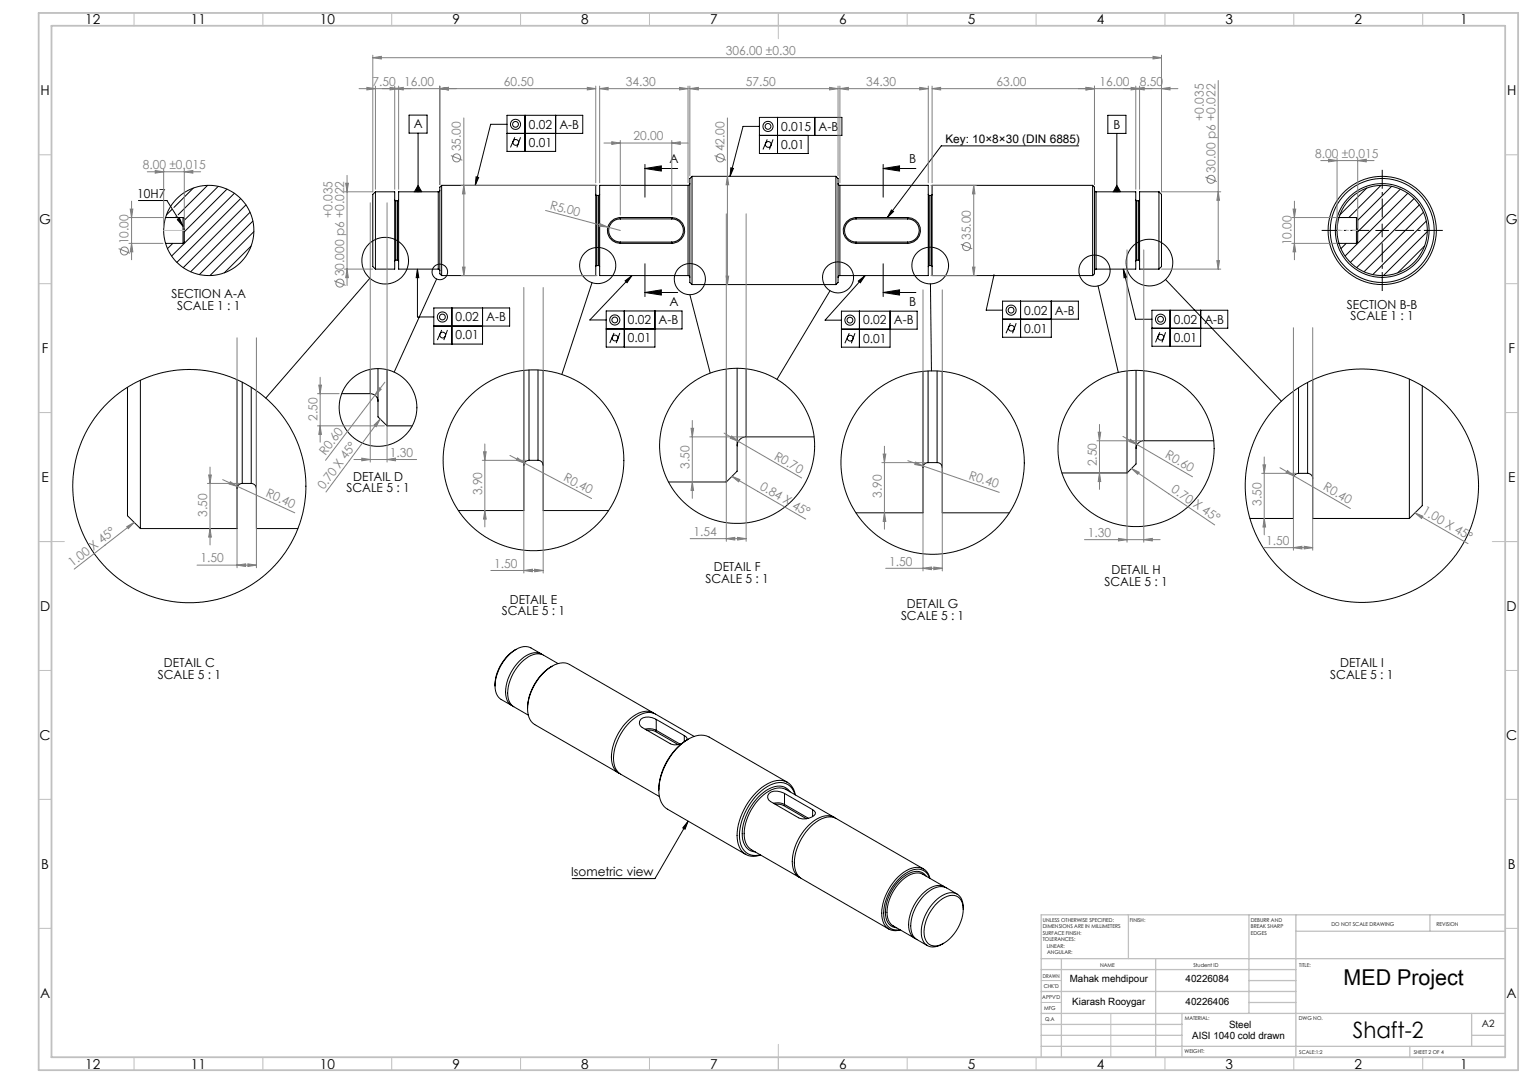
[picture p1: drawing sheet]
<svg xmlns="http://www.w3.org/2000/svg" width="594mm" height="420mm" viewBox="0 0 594 420" stroke-linecap="round" stroke-linejoin="round" font-family="sans-serif">
<g fill="none" stroke="#000" stroke-width=".39">
<path d="M158.7 44.6h7v7h-7zM162.2 51.6v22.8M196.7 48.2h-6.3l-6 23.7M199.7 53.3l-1.7 3.9M202 53.3l-1.4 3.9M203.7 44.7v14M215.6 44.7v14h-18.9v-14h29.4v7h-29.4M294.6 52.5h32v-7h-32v14h18.9v-7M294.6 49h-6.3l-5.1 19.4M297.7 54.1l-1.7 3.9M299.9 54.1l-1.4 3.9M301.7 45.5v14"/>
<path d="M316.1 45.5v7M418.5 56.6h-53.3l-20.9 27.8M429.8 44.7h7v7h-7zM433.3 51.7v22.7M53.7 77.8h11.1l6.2 10M75 72.9l-7.5 7.6M80.5 71.9l-11.4 11.4M84.7 72.3l-13.2 13.1M88.1 73.4l-16.6 16.5M90.9 74.9l-24.3 24.4M93.4 77l-24.8 24.8M95.4 79.5l-24.3 24.3"/>
<path d="M145.7 74.4l-1.1 1v28l1.1 1M145.7 74.4v30M145.7 74.4h7.4v30h-7.4M153.1 77.5l.5 .4M153.6 77.9v23M153.6 77.9h.6M154.2 77.9v23M154.7 77.5l-.5 .4M162.2 71.9l1.4 2.5h-2.8zM170 74.4h-15.3v30h15.3M170 74.4v30M170.6 73.8l-.6 .6"/>
<path d="M171.3 71.9l-.7 .7v32.3a1.79 1.79 0 0 0 .7 2M171.3 71.9v35M171.3 71.9h59.8v35h-59.8M184.7 68.6l1 .2-1.3 3.1zM231.1 75.4l.5 .4M231.6 75.8v27.2M231.6 75.8h.6M232.2 75.8v27.2M232.7 75.4l-.5 .4M250.2 65.4l6.4-1.1v2zM250.2 65.4h12.7M250.2 63.8v12.7"/>
<path d="M266.9 71.9h-34.2v35h34.2M266.9 71.9v35M267.7 71.2l-.4 .6-.4 .1M268.5 68.4v42M268.5 68.4l-.8 .8v40.4l.8 .8M268.5 68.4h55.8M283.6 65.1l1 .2-1.4 3.1zM324.3 68.4v42M324.3 68.4l.9 .8v40.4l-.9 .8M325.2 71.2l.3 .6 .4 .1M325.9 71.9h34.3v35h-34.3M325.9 71.9v35"/>
<path d="M342.7 65.4l6.3-1.1v2zM342.7 65.4h12.7M342.7 63.8v12.7M360.2 75.4l.3 .4M360.5 75.8v27.2M360.5 75.8h.7M361.2 75.8v27.2M361.6 75.4l-.4 .4M423.9 71.9v35M423.9 71.9l.7 .7v33.6l-.7 .7M423.9 71.9h-62.3v35h62.3M424.6 73.8l.6 .6"/>
<path d="M425.2 74.4h15.5v30h-15.5M425.2 74.4v30M433.3 71.9l1.4 2.5h-2.8zM440.7 77.5l.3 .4M441 77.9v23M441 77.9h.7M441.7 77.9v23M442.1 77.5l-.4 .4M449.7 74.4h-7.6v30h7.6M449.7 74.4v30M449.7 74.4l.9 1v28l-.9 1M530.3 72.9l-10.5 10.4"/>
<path d="M535.8 71.9l-12.5 12.5M539.9 72.3l-13.1 13.1M543.3 73.4l-16.5 16.5M546.2 74.9l-24.3 24.4M548.6 77l-24.7 24.8M550.7 79.5l-24.4 24.3M64.2 84.4a17.5 17.5 0 0 1 27-9.3 17.5 17.5 0 0 1 0 28.5 17.5 17.5 0 0 1-27-9.2M64.2 84.4a17.1 17.1 0 0 0 0 10M64.2 84.4h6.8M64.2 94.4h6.8M66.7 81.2l-2.1 2.1M67 94.4l-2 2"/>
<path d="M68.4 84l-.3 .4M68.8 85.2l.9-.5 1.3 3.1zM71 84.4l.5 .4v9.2l-.5 .4M71 84.4v10M97 82.3l-23 23.1M97.4 95.4l-10.4 10.4M98.1 85.7l-20.7 20.8M98.5 89.8l-17 17.1M240.7 84.4a5 5 0 0 0-5.1 5 5 5 0 0 0 5.1 5M240.7 84.4v.5M240.7 93.9v.5M240.7 84.9a4.5 4.5 0 0 0-4.6 4.5 4.5 4.5 0 0 0 4.6 4.5"/>
<path d="M240.7 84.4h19.9M240.7 94.4h19.9M240.7 84.9h19.9M240.7 93.9h19.9M260.6 84.4a5 5 0 0 1 5.1 5 5 5 0 0 1-5.1 5M260.6 84.4v.5M260.6 93.9v.5M260.6 84.9a4.5 4.5 0 0 1 4.5 4.5 4.5 4.5 0 0 1-4.5 4.5M332.1 84.4a5 5 0 0 0-5 5 5 5 0 0 0 5 5M332.1 84.4v.5M332.1 84.9a4.5 4.5 0 0 0-4.4 4.5 4.5 4.5 0 0 0 4.4 4.5M332.1 93.9v.5"/>
<path d="M332.1 84.4h20M332.1 94.4h20M332.1 84.9h20M332.1 93.9h20M345.9 81.4l.8 .6-2.4 2.4zM352.1 84.4a5 5 0 0 1 5 5 5 5 0 0 1-5 5M352.1 84.4v.5M352.1 93.9v.5M352.1 84.9a4.5 4.5 0 0 1 4.6 4.5 4.5 4.5 0 0 1-4.6 4.5M519.5 84.4a17.5 17.5 0 0 1 26.9-9.3 17.5 17.5 0 0 1 0 28.5 17.5 17.5 0 0 1-26.9-9.2M519.5 84.4a17.2 17.2 0 0 0 0 10M519.5 84.4h6.8"/>
<path d="M519.5 94.4h6.8M522.3 94.4l-2.1 2M526.3 84.4l.5 .4v9.2l-.5 .4M526.3 84.4v10M533.8 89.4h5M536.3 86.9v5M552.3 82.3l-23.1 23.1M552.7 95.4l-10.4 10.4M553.4 85.7l-20.8 20.8M553.8 89.8l-17 17.1M143.5 107.9l-40.4 46.5M153.6 100.9l-.5 .4"/>
<path d="M153.6 100.9h.6M154.2 100.9l.5 .4M162 104.4l.5 3.3h-1zM162 104.4v18.5h6.3M169.4 108.2l-16.5 36.1M170 104.4l.6 .6M175.3 119.4v14M187.2 119.4v14h-18.9v-14h29.4v7.1h-29.4M229.7 109.6l-11.7 35.6M231.6 103l-.5 .4M231.6 103h.6M232.2 103l.5 .4"/>
<path d="M242.5 108.9l2.7-2-1.9 2.7zM245.2 106.9l-16.4 17.2h6.4M250.2 113.4l6.4-1v2zM250.2 113.4h12.7M250.2 102.3v12.7M266.9 106.9l.6 .3 .2 .4M267.7 114.3l7.8 30.3M268.5 110.4h55.8M322.1 112.7l-20.7 34.4M325.9 106.9l-.6 .3-.1 .4M333 109l2.6-2.1-1.8 2.8zM335.6 106.9l-15.5 17.3h6.4"/>
<path d="M342.7 113.4l6.3-1v2zM342.7 102.3v12.7M342.7 113.4h12.7M360.5 103l-.3 .4M360.5 103h.7M361 110.1l.4 33.7M361.2 103l.4 .4M385.6 106.8l-3 13.5h6.4M396 116.8v14M407.9 116.8v14h-18.9v-14h29.4v7h-29.4M425.2 104.4l-.6 .6M426 110.9l7.9 33.5"/>
<path d="M435.8 104.4l1.3 3.1-1 .2zM435.8 104.4l4.8 19.4h6.3M441 100.9l-.3 .4M441 100.9h.7M441.7 100.9l.4 .4M452.2 108.4l45 47.2M171.4 128l-1.7 3.9M173.6 128l-1.4 3.9M238.2 129.1l-1.6 4M240.5 129.1l-1.4 4M242.2 120.6v14M254.1 120.6v14h-18.9v-14h29.4v7h-29.4"/>
<path d="M329.5 129.2l-1.7 3.9M331.7 129.2l-1.4 3.9M333.4 120.7v13.9M345.3 120.7v13.9h-18.8v-13.9h29.3v7h-29.3M392 125.3l-1.7 3.9M394.3 125.3l-1.4 3.9M450 128.9l-1.7 3.9M452.2 128.9l-1.4 3.9M454 120.3v14M465.8 120.3v14h-18.9v-14h29.5v7h-29.5M49.5 150.2v49.8l5 5M54.5 147.5v57.5"/>
<path d="M92 147.3v57.7h-37.5M94 148.2v39.3M97.5 150.2v37.3M99.5 151.5v53.5h16.1M132.6 152.7h11.1M143.7 152.7a2.95 2.95 0 0 1 2.9 3M143.7 143.2v9.5M146.6 143v18.7l3.6 3.5M150.2 143.4v21.8M203.2 143.7v54.3h-25.4M205.2 143.5v35M208.7 143.5v35"/>
<path d="M210.7 143.7v54.3h25.4M281.8 143.1v43.8M286 142.8v39.9l-4.2 4.2M289.5 143v26.4M358.1 144v54.9h-26M360.1 143.9v35.5M363.6 143.9v35.5M365.6 144v54.9h26M437.3 143.8v39.6M440.8 143.6v36.3l-3.5 3.5M443.8 143.8v27.1M501.8 151.7v49.4h-16.8"/>
<path d="M503.8 150.4v33.2M507.3 148.3v35.3M509.3 147.3v53.8h37.5M546.8 147v54.1M551.8 149.6v46.5l-5 5M150.2 165.2h9.7M205.2 178.5a1.99 1.99 0 0 0-2 2M205.2 178.5h3.5M208.7 178.5a1.99 1.99 0 0 1 2 2M289.5 169.4a3.5 3.5 0 0 0-3.5 3.5M289.5 169.4h26.3M360.1 179.4a1.93 1.93 0 0 0-2 2"/>
<path d="M360.1 179.4h3.5M363.6 179.4a1.93 1.93 0 0 1 2 2M443.8 170.9a3 3 0 0 0-3 3M443.8 170.9h27.1M94 187.5a2.05 2.05 0 0 0-2 2M94 187.5h3.5M97.5 187.5a2.05 2.05 0 0 1 2 2M259.4 186.9h22.4M412 183.4h25.3M503.8 183.6a1.99 1.99 0 0 0-2 2M503.8 183.6h3.5M507.3 183.6a1.99 1.99 0 0 1 2 2"/>
<path d="M200.2 251.8a16.8 16.8 0 0 0-8.1 14.2M210.1 253.6l-4.1-2.3a6.2 6.2 0 0 0-6.8 1.2 18.1 18.1 0 0 0-7.1 13.5M210.5 253.9a5.9 5.9 0 0 0-7.2 .9 17.2 17.2 0 0 0-6.9 15.7 4.4 4.4 0 0 0 2.6 3.3M214.2 258.4a19.9 19.9 0 0 0-9.5 16.4M216.5 257.3l-5.6-3.2a6.1 6.1 0 0 0-6.7 1.2 17.1 17.1 0 0 0-7 15.6 4.9 4.9 0 0 0 2.2 3.2l5.6 3.2M192.1 266v1.1a5.2 5.2 0 0 0 2.4 4.2l4 2.3M253.5 276.5l-32.6-18.8a7.4 7.4 0 0 0-7.8 1.3 20.3 20.3 0 0 0-8.2 18.1 5.8 5.8 0 0 0 2.6 3.9l32.5 18.8M253.9 276.7a6.8 6.8 0 0 0-8.2 1.1 20.3 20.3 0 0 0-8.2 18.1 5.4 5.4 0 0 0 2.9 4.1M254.6 279a5.4 5.4 0 0 0-6 0 1.99 1.99 0 0 0 .6 3.1l10.9 6.3a5 5 0 0 0 4.3 0M254.6 279l10.9 6.3M254.6 279v4.2M250.3 282.8l2.2-.2 2.1 .6"/>
<path d="M251 283.2h2l1.4 .5M254.4 283.7l8.7 5.1M254.6 283.2l-.2 .5M254.6 283.2l9.3 5.4M265.5 285.3l.7 .5 .4 1.1M265.5 285.3v2.3M267.1 286.6a23.9 23.9 0 0 0-11.5 19.8M269.3 285.6l-15-8.7a7.3 7.3 0 0 0-7.8 1.4 20.2 20.2 0 0 0-8.2 18.1 5.9 5.9 0 0 0 2.5 3.8l15 8.7M267 318.5l-1.2 3.1-.9-.5zM267 318.5l-12.9 22.2h-32.1M300.1 311.5l2.2-.2 2.1 .7M300.8 311.9l2 .1 1.3 .4"/>
<path d="M304.1 312.4l8.8 5.1M304.4 307.7a5.5 5.5 0 0 0-6 0 1.96 1.96 0 0 0 .5 3.2l10.9 6.2a5.7 5.7 0 0 0 6.5-1.4l.1-.6-1.1-1.1M304.4 312l-.3 .4M304.4 307.7l10.9 6.3M304.4 307.7v4.3M304.4 312l9.3 5.3M305.5 303.4l-30.4-17.6a8.9 8.9 0 0 0-9.8 2 25.1 25.1 0 0 0-9.6 19.9l.5 2.4a6.4 6.4 0 0 0 2.8 3.7l30.3 17.5M306.5 307.1a5.8 5.8 0 0 0-8.1-1.2 20.9 20.9 0 0 0-10.2 19.8 5.4 5.4 0 0 0 4.9 4.7M308.4 308.2a6.2 6.2 0 0 0-9.7-3.7 23.7 23.7 0 0 0-11.8 20.7 6.2 6.2 0 0 0 8.1 6.3M308.6 308.3a6.4 6.4 0 0 0-9.5-5 23.9 23.9 0 0 0-12.9 23.2 6.3 6.3 0 0 0 8.9 5.1M315.3 314v2.7M323.6 317l-18.6-10.8a7 7 0 0 0-7.8 1.3 20.3 20.3 0 0 0-8.2 18.2 5.9 5.9 0 0 0 2.5 3.8l18.7 10.8"/>
<path d="M324 317.2a6.4 6.4 0 0 0-7.1 .4 20.1 20.1 0 0 0-9.3 18.8 5.4 5.4 0 0 0 3 4.1M358.3 337l-33.9-19.6a7.2 7.2 0 0 0-7.7 1.4 20.3 20.3 0 0 0-8.3 18.1 5.7 5.7 0 0 0 2.6 3.8l33.9 19.6M359.4 339.8a5.3 5.3 0 0 0-7.7-.6 18 18 0 0 0-8 16.7 4.6 4.6 0 0 0 4.2 3.9M360.6 340.6a5 5 0 0 0-7.3-2.9 19.2 19.2 0 0 0-10.2 18.7 4.9 4.9 0 0 0 6 4.2M360.8 340.7a5.3 5.3 0 0 0-8.1-3.6 20.5 20.5 0 0 0-10.6 18.2 5.4 5.4 0 0 0 7.2 5.4M363.8 350a6.9 6.9 0 0 1 7.9-2.2 6.8 6.8 0 0 1 1.8 7.1 15.6 15.6 0 0 1-9.7 11.9 4.5 4.5 0 0 1-5.3-5.4 17.1 17.1 0 0 1 5.3-11.4zM366.5 343.9l-8.4-4.8a6.2 6.2 0 0 0-6.8 1.2 17.1 17.1 0 0 0-6.9 15.6l.7 1.7 1.1 1.2 8.7 5.1M366.9 344.2a5.9 5.9 0 0 0-7.2 .9 17.3 17.3 0 0 0-7 15.6 4.5 4.5 0 0 0 2.7 3.4M371.3 346.7l-4-2.3a6.2 6.2 0 0 0-6.8 1.2 17.2 17.2 0 0 0-6.9 15.6 4.6 4.6 0 0 0 2.1 3.2l4.1 2.3M373.7 352.7a5.7 5.7 0 0 0-3.5-6.4 10.4 10.4 0 0 0-9.3 5.3 15.2 15.2 0 0 0-2.9 12.9 4.8 4.8 0 0 0 7.6 1.6l.5-.3"/>
<circle cx="200" cy="48.2" r="1.12"/>
<circle cx="200" cy="48.2" r="1.96"/>
<circle cx="200.1" cy="55.2" r="1.13"/>
<circle cx="298" cy="49" r="1.12"/>
<circle cx="298" cy="49" r="1.96"/>
<circle cx="298.1" cy="56" r="1.12"/>
<circle cx="536.3" cy="89.4" r="20.2"/>
<circle cx="536.3" cy="89.4" r="18.2"/>
<circle cx="536.3" cy="89.4" r="21"/>
<circle cx="149.4" cy="101.1" r="9"/>
<circle cx="170.7" cy="105.4" r="3"/>
<circle cx="231.9" cy="103" r="7"/>
<circle cx="267.6" cy="108.3" r="6"/>
<circle cx="325.1" cy="107.6" r="6"/>
<circle cx="360.9" cy="103" r="7.1"/>
<circle cx="424.6" cy="105" r="6.1"/>
<circle cx="445.9" cy="101.8" r="9"/>
<circle cx="171.6" cy="122.9" r="1.12"/>
<circle cx="171.6" cy="123" r="1.96"/>
<circle cx="171.7" cy="130" r="1.12"/>
<circle cx="238.5" cy="124.1" r="1.12"/>
<circle cx="238.5" cy="124.1" r="1.96"/>
<circle cx="238.6" cy="131.1" r="1.12"/>
<circle cx="329.8" cy="124.2" r="1.12"/>
<circle cx="329.8" cy="124.2" r="1.96"/>
<circle cx="329.9" cy="131.2" r="1.13"/>
<circle cx="392.3" cy="120.3" r="1.12"/>
<circle cx="392.3" cy="120.3" r="1.96"/>
<circle cx="392.4" cy="127.3" r="1.12"/>
<circle cx="450.3" cy="123.8" r="1.12"/>
<circle cx="450.3" cy="123.8" r="1.96"/>
<circle cx="450.4" cy="130.8" r="1.12"/>
<circle cx="146.7" cy="158" r="15.1"/>
<circle cx="207" cy="178.5" r="35.1"/>
<circle cx="286" cy="172.9" r="30.1"/>
<circle cx="361.8" cy="179.4" r="35.6"/>
<circle cx="440.8" cy="173.9" r="30.3"/>
<circle cx="73.5" cy="188.5" r="45.2"/>
<circle cx="528.4" cy="188.4" r="45.3"/>
</g>
<g fill="none" stroke="#808080" stroke-width=".39">
<path d="M139.3 34.4h91.8M142.3 33.9l3.4 .5-3.4 .5zM144.6 22.4l3.4-.5v1zM144.6 21.4v53h-11M144.6 22.4h306M145.7 33.4v40M151.3 33.9l3.4 .5-3.4 .5zM153.1 34.4l3.4-.5v1zM153.1 33.4v40M154.7 33.4v40M170.6 34.4l3.4-.5v1zM170.6 33.4v38.2"/>
<path d="M227.9 33.9l3.2 .5-3.2 .5zM231.1 33.4v37.5M232.7 34.4l3.2-.5v1zM232.7 34.4h34.2M232.7 33.4v37.5M263.6 33.9l3.3 .5-3.3 .5zM266.9 33.4v37.5M267.7 34.4l3.2-.5v1zM267.7 34.4h57.5M267.7 33.4v34.8M321.8 33.9l3.4 .5-3.4 .5zM325.2 33.4v34.8"/>
<path d="M325.9 34.4l3.2-.5v1zM325.9 34.4h34.3M325.9 33.4v37.5M356.8 33.9l3.4 .5-3.4 .5zM360.2 33.4v37.5M361.6 34.4l3.3-.5v1zM361.6 34.4h95.4M361.6 33.4v37.5M421.4 33.9l3.2 .5-3.2 .5zM424.6 33.4v38.2M438.9 33.9l3.2 .5-3.2 .5zM440.7 34.4l3.2-.5v1z"/>
<path d="M440.7 33.4v40M442.1 33.4v40M447.4 21.9l3.2 .5-3.2 .5zM450.6 34.4l3.4-.5v1zM450.6 21.4v53h23M472.7 31.2v73.2M180 45.7v61.2M234.3 55.5h32.7M237.3 55l3.4 .5-3.4 .5zM240.7 54.5v28.9M260.6 55.5l3.3-.5v1zM260.6 54.5v28.9"/>
<path d="M282.2 45.7v64.7M51 78v22.7M57.1 66.6h20.8M60.2 66.1l3.3 .5-3.3 .6zM63.5 65.6v22.8M71.5 66.6l3.3-.5v1.1zM71.5 65.6v22.8M134.1 71.1h1l-.4 3.3zM134.7 68v42.7M143.7 78.7v100.5M150.2 78.7v100.5M174.9 60.3l4.5 1.8"/>
<path d="M179 71.9h52.6M180 71.9l.4 3.3h-1zM277.2 60.3l4.5 1.8M282.2 68.4l.5 3.3h-1zM361.1 71.9h17.7M377.8 71.9l.5 3.3h-1zM377.8 71.9v35M467.6 68.6l4.5 1.8M472.7 74.4l.4 3.3h-1zM502.2 78v22.7M512.4 62.3h20.7M515.5 61.8l3.3 .5-3.3 .5z"/>
<path d="M518.8 61.3v27.1M526.8 62.3l3.3-.5v1zM526.8 61.3v27.1M46 96.4l4.5 1.8M50 94.4h13.3M50 84.4h13.3M50.5 81.1h1l-.5 3.3zM51 94.4l.5 3.3h-1zM211.7 81.6l24.1 6.5M232.8 86.7l3 1.4-3.3-.4zM235.8 88.1l4.9 1.3M281.8 82.9v127"/>
<path d="M289.5 82.9v127M372.8 94.7l4.4 1.8M437.3 96.9v113.4M443.8 96.9v113.4M501.2 94.4h17.3M501.2 84.4h17.3M501.7 81.1h1l-.5 3.3zM502.2 94.4l.5 3.3h-1zM129.6 108.9l4.5 1.8M133.6 104.4h11M134.7 104.4l.4 3.3h-1zM179 106.9h52.6"/>
<path d="M179.4 103.6h1l-.4 3.3zM203.2 111.5v110.7M210.7 111.5v110.7M281.7 107.1h1l-.5 3.3zM358.1 112.4v109M361.1 106.9h17.7M365.6 112.4v109M377.3 103.6h1l-.5 3.3zM450.6 104.4h23M472.1 101.1h1l-.4 3.3zM92 131v89.2M99.5 131v89.2"/>
<path d="M501.8 127.1v86.3M509.3 127.1v86.3M123.2 152.7h8.4M123.7 149.3h1l-.5 3.4zM124.2 146.3v25.2M145.5 153.3l-19.2 25.2M147.1 150.3l.8 .7-2.4 2.3zM149.3 148.2l-3.8 5.1M123.2 165.2h26M124.2 165.2l.5 3.3h-1zM137.3 178.2h24.3M140.4 177.7l3.3 .5-3.3 .5z"/>
<path d="M145.1 164.8l2.4-2.3-1.6 3zM147.5 162.5l-21 28.3M150.2 178.2l3.3-.5v1zM187.1 178.5h17.1M187.6 175.2h1l-.5 3.3zM188.1 172.2v32.1M197.8 176.6l5.6 3M200.8 177.6l2.6 2-3.1-1.1zM203.4 179.6l26.1 13.7M267.6 169.4h20.9M268.1 166.1h1l-.5 3.3zM268.6 163.1v30.2"/>
<path d="M281 168l30 17.4M283.8 169.1l2.7 2.1-3.1-1.2zM342.2 179.4h16.9M342.7 176.1h1l-.6 3.3zM343.1 173.1v32.1M352.2 178.7l6 2M355.2 179.2l3 1.5-3.3-.6zM425.6 170.9h17.2M426.1 167.6h1l-.5 3.3zM426.6 164.6v25.2M435.7 169.2l5.5 3.2M438.6 170.3l2.6 2.1-3.2-1.2z"/>
<path d="M441.2 172.4l21.5 12.5M490.5 177.2v30.2M80.5 187.5h12.5M81 184.2h1l-.5 3.3zM81.5 181.1v30.2M86.4 186l5.7 2.6M89.4 186.8l2.7 1.8-3.2-.9zM92.1 188.6l22.3 10.3M188.1 198l.5 3.3h-1zM268.6 186.9l.5 3.3h-1zM284 184.7l3.1 1.3-.5 .8zM284 184.7l28.6 16.6"/>
<path d="M343.1 198.9l.6 3.3h-1zM358.2 180.7l29.5 10.2M426.6 183.4l.5 3.3h-1zM439 181.7l3 1.4-.6 .9zM439 181.7l32.3 21.9M489.5 183.6h13.3M490 180.3h1l-.5 3.3zM496.6 181.4l5.5 3.2M499.5 182.5l2.6 2.1-3.1-1.2zM502.1 184.6l21.8 12.6M549 198.9l3.1 1.3-.6 .9zM549 198.9l20.6 11.9"/>
<path d="M49.2 204.2l2.9-1.6-2.3 2.4zM52.1 202.6l-23.3 18.1M76.4 219.2h23.1M81.5 205l.5 3.3h-1zM92 219.2l3.3-.5v1zM96.2 218.7l3.3 .5-3.3 .5zM267.8 208.9h21.7M281.8 208.9l3.3-.5v1zM286.2 208.4l3.3 .5-3.3 .5zM362.3 219.9l3.3 .5-3.3 .5zM420.8 209.3h29.3M434 208.8l3.3 .5-3.3 .5z"/>
<path d="M443.8 209.3l3.3-.5v1zM490 212.4h19.3M490.5 201.1l.5 3.3h-1zM501.8 212.4l3.3-.5v1zM506 211.9l3.3 .5-3.3 .5zM190.4 221.2h20.3M203.2 221.2l3.4-.4v.9zM207.4 220.8l3.3 .4-3.3 .5zM343.6 220.4h22M358.1 220.4l3.3-.5v1z"/>
<circle cx="177.2" cy="61.2" r="1.56"/>
<circle cx="279.4" cy="61.2" r="1.56"/>
<circle cx="469.9" cy="69.6" r="1.56"/>
<circle cx="48.3" cy="97.3" r="1.55"/>
<circle cx="375" cy="95.6" r="1.56"/>
<circle cx="131.9" cy="109.8" r="1.55"/>
</g>
<path d="M531.3 89.4h-18.5M536.3 84.4v-18.5M536.3 94.4v18.5M541.3 89.4h18.5" fill="none" stroke="#000" stroke-width=".39" stroke-dasharray="15.2 1.3 1.3 1.3" stroke-dashoffset="7.9" stroke-linecap="butt"/>
<path d="M526.8 89.4h-8" fill="none" stroke="#c0c0c0" stroke-width=".39" stroke-dasharray="15.2 1.3 1.3 1.3" stroke-dashoffset="13.1" stroke-linecap="butt"/>
<g fill="none" stroke="#c0c0c0" stroke-width=".39">
<path d="M52 5v5M102 5v5M152 5v5M202 5v5M252 5v5M302 5v10M352 5v5M402 5v5M452 5v5M502 5v5M552 5v5M15 60h5"/>
<path d="M584 60h5M63.5 89.4h8M15 110h5M584 110h5M15 160h5M584 160h5M15 210h10M579 210h10M15 260h5M584 260h5M15 310h5M584 310h5"/>
<path d="M15 360h5M584 360h5M404 388.8h7.8M404 380.3h7.8M431 393v17M52 410v5M102 410v5M152 410v5M202 410v5M252 410v5M302 405v10M352 410v5"/>
<path d="M402 410v5M452 410v5M502 410v5M552 410v5"/>
</g>
<g fill="none" stroke="#c0c0c0" stroke-width=".5">
<path d="M437.8 354.8v17M484.6 354.8v38.2M502.8 354.8v55.2M554.8 354.8v6.4M584 354.8h-180v55.2M404 371.8h180M404 376h98.8M411.8 371.8v38.2M448.4 371.8v38.2M502.8 361.2h81.2M404 384.5h98.8M404 397.3h54.6"/>
<path d="M404 393h180M458.6 393v17M484.6 388.8h18.2M484.6 380.3h18.2M571 393v12.8M404 405.8h180M404 401.5h54.6M547 405.8v4.2M571 401.5h13"/>
</g>
<path d="M15 5h574v410h-574zM20 10h564v400h-564z" fill="none" stroke="#c0c0c0" stroke-width=".7"/>
<g fill="#000">
<path d="M250.2 65.4l6.4-1.1v2zM250.2 113.4l6.4-1v2z"/>
<path d="M342.7 65.4l6.3-1.1v2zM342.7 113.4l6.3-1v2z"/>
<path d="M345.9 81.4l.8 .6-2.4 2.4zM162 104.4l.5 3.3h-1zM184.7 68.6l1 .2-1.3 3.1zM242.5 108.9l2.7-2-1.9 2.7zM283.6 65.1l1 .2-1.4 3.1zM333 109l2.6-2.1-1.8 2.8zM385.4 106.5a.34 .34 0 0 0 0 .5 .34 .34 0 0 0 .5 0 .34 .34 0 0 0-.2-.5l-.1 .3 .1-.3zM435.8 104.4l1.3 3.1-1 .2zM162.2 71.9l1.4 2.5h-2.8zM433.3 71.9l1.4 2.5h-2.8zM68.8 85.2l.9-.5 1.3 3.1zM267 318.5l-1.2 3.1-.9-.5z"/>
</g>
<g fill="#808080">
<path d="M232.8 86.7l3 1.4-3.3-.4z"/>
<path d="M49.2 204.2l2.9-1.6-2.3 2.4z"/>
<path d="M147.1 150.3l.8 .7-2.4 2.3z"/>
<path d="M145.1 164.8l2.4-2.3-1.6 3z"/>
<path d="M439 181.7l3 1.4-.6 .9z"/>
<path d="M499.5 182.5l2.6 2.1-3.1-1.2z"/>
<path d="M283.8 169.1l2.7 2.1-3.1-1.2z"/>
<path d="M549 198.9l3.1 1.3-.6 .9z"/>
<path d="M200.8 177.6l2.6 2-3.1-1.1z"/>
<path d="M89.4 186.8l2.7 1.8-3.2-.9z"/>
<path d="M355.2 179.2l3 1.5-3.3-.6z"/>
<path d="M153.1 34.4l3.4-.5v1zM142.3 33.9l3.4 .5-3.4 .5zM263.6 33.9l3.3 .5-3.3 .5zM232.7 34.4l3.2-.5v1zM356.8 33.9l3.4 .5-3.4 .5zM325.9 34.4l3.2-.5v1zM440.7 34.4l3.2-.5v1zM421.4 33.9l3.2 .5-3.2 .5zM96.2 218.7l3.3 .5-3.3 .5zM92 219.2l3.3-.5v1zM207.4 220.8l3.3 .4-3.3 .5zM203.2 221.2l3.4-.4v.9zM286.2 208.4l3.3 .5-3.3 .5zM281.8 208.9l3.3-.5v1zM362.3 219.9l3.3 .5-3.3 .5zM358.1 220.4l3.3-.5v1zM506 211.9l3.3 .5-3.3 .5zM501.8 212.4l3.3-.5v1z"/>
<path d="M144.6 22.4l3.4-.5v1zM447.4 21.9l3.2 .5-3.2 .5zM151.3 33.9l3.4 .5-3.4 .5zM170.6 34.4l3.4-.5v1zM170.6 34.4l3.4-.5v1zM227.9 33.9l3.2 .5-3.2 .5zM267.7 34.4l3.2-.5v1zM321.8 33.9l3.4 .5-3.4 .5zM361.6 34.4l3.3-.5v1zM421.4 33.9l3.2 .5-3.2 .5zM438.9 33.9l3.2 .5-3.2 .5zM450.6 34.4l3.4-.5v1zM140.4 177.7l3.3 .5-3.3 .5zM150.2 178.2l3.3-.5v1zM434 208.8l3.3 .5-3.3 .5zM443.8 209.3l3.3-.5v1z"/>
<path d="M134.7 104.4l.4 3.3h-1zM134.1 71.1h1l-.4 3.3zM377.3 103.6h1l-.5 3.3zM377.8 71.9l.5 3.3h-1zM281.7 107.1h1l-.5 3.3zM282.2 68.4l.5 3.3h-1zM179.4 103.6h1l-.4 3.3zM180 71.9l.4 3.3h-1zM51 94.4l.5 3.3h-1zM50.5 81.1h1l-.5 3.3zM502.2 94.4l.5 3.3h-1zM501.7 81.1h1l-.5 3.3zM124.2 165.2l.5 3.3h-1zM123.7 149.3h1l-.5 3.4zM268.6 186.9l.5 3.3h-1zM268.1 166.1h1l-.5 3.3zM490.5 201.1l.5 3.3h-1zM490 180.3h1l-.5 3.3z"/>
<path d="M472.7 74.4l.4 3.3h-1zM472.1 101.1h1l-.4 3.3zM81 184.2h1l-.5 3.3zM81.5 205l.5 3.3h-1zM187.6 175.2h1l-.5 3.3zM188.1 198l.5 3.3h-1zM342.7 176.1h1l-.6 3.3zM343.1 198.9l.6 3.3h-1zM426.1 167.6h1l-.5 3.3zM426.6 183.4l.5 3.3h-1z"/>
<path d="M284 184.7l3.1 1.3-.5 .8zM438.6 170.3l-.6 .9 3.2 1.2z"/>
<path d="M237.3 55l3.4 .5-3.4 .5zM260.6 55.5l3.3-.5v1z"/>
<path d="M71.5 66.6l3.3-.5v1.1zM60.2 66.1l3.3 .5-3.3 .6zM526.8 62.3l3.3-.5v1zM515.5 61.8l3.3 .5-3.3 .5z"/>
</g>
<text font-size="8.7" x="524.9" y="402.6">Shaft-2</text>
<text font-size="8.5" x="521.3" y="382.1">MED Project</text>
<g font-size="5.3">
<text x="33.1" y="9.5">12</text>
<text x="74.1" y="9.5">11</text>
<text x="124.1" y="9.5">10</text>
<text x="175.5" y="9.5">9</text>
<text x="225.5" y="9.5">8</text>
<text x="275.5" y="9.5">7</text>
<text x="325.5" y="9.5">6</text>
<text x="375.5" y="9.5">5</text>
<text x="425.5" y="9.5">4</text>
<text x="475.5" y="9.5">3</text>
<text x="525.5" y="9.5">2</text>
<text x="566.5" y="9.5">1</text>
<text x="15.7" y="36.9">H</text>
<text x="584.7" y="36.9">H</text>
<text x="15.2" y="87">G</text>
<text x="584.2" y="87">G</text>
<text x="16.2" y="137">F</text>
<text x="585.2" y="137">F</text>
<text x="16.1" y="187">E</text>
<text x="585.1" y="187">E</text>
<text x="15.5" y="237">D</text>
<text x="584.5" y="237">D</text>
<text x="15.4" y="287">C</text>
<text x="584.4" y="287">C</text>
<text x="16" y="337">B</text>
<text x="585" y="337">B</text>
<text x="15.5" y="386.9">A</text>
<text x="584.5" y="386.9">A</text>
<text x="33.1" y="414.5">12</text>
<text x="74.1" y="414.5">11</text>
<text x="124.1" y="414.5">10</text>
<text x="175.5" y="414.5">9</text>
<text x="225.5" y="414.5">8</text>
<text x="275.5" y="414.5">7</text>
<text x="325.5" y="414.5">6</text>
<text x="375.5" y="414.5">5</text>
<text x="425.5" y="414.5">4</text>
<text x="475.5" y="414.5">3</text>
<text x="525.5" y="414.5">2</text>
<text x="566.5" y="414.5">1</text>
</g>
<g font-size="4.8" fill="#808080">
<text x="281.6" y="21.3">306.00 ±0.30</text>
<text x="144.5" y="33.3">7.50 16.00</text>
<text x="195.5" y="33.3">60.50</text>
<text x="242.8" y="33.3">34.30</text>
<text x="289.3" y="33.3">57.50</text>
<text x="336.1" y="33.3">34.30</text>
<text x="386.7" y="33.3">63.00</text>
<text x="426.6" y="33.3">16.00</text>
<text x="442.3" y="33.3">8.50</text>
<text x="467.1" y="47" transform="rotate(-90 467.1 47)">+0.035</text>
<text x="178.8" y="58.7" transform="rotate(-90 178.8 58.7)">35.00</text>
<text x="245.7" y="54.4">20.00</text>
<text x="281.1" y="58.7" transform="rotate(-90 281.1 58.7)">42.00</text>
<text x="55.4" y="65.5">8.00 ±0.015</text>
<text x="510.3" y="61.2">8.00 ±0.015</text>
<text x="471.5" y="67" transform="rotate(-90 471.5 67)">30.00 p6 +0.022</text>
<text x="213.2" y="80.9" transform="rotate(15 213.2 80.9)">R5.00</text>
<text x="129.1" y="84.6" transform="rotate(-90 129.1 84.6)">+0.035</text>
<text x="49.9" y="94.7" transform="rotate(-90 49.9 94.7)">10.00</text>
<text x="376.7" y="93" transform="rotate(-90 376.7 93)">35.00</text>
<text x="501.1" y="95.2" transform="rotate(-90 501.1 95.2)">10.00</text>
<text x="133.5" y="107.2" transform="rotate(-90 133.5 107.2)">30.000 p6 +0.022</text>
<text x="123.1" y="163.1" transform="rotate(-90 123.1 163.1)">2.50</text>
<text x="126.2" y="176.8" transform="rotate(-53 126.2 176.8)">R0.60</text>
<text x="151.3" y="177.1">1.30</text>
<text x="300.2" y="177.8" transform="rotate(30 300.2 177.8)">R0.70</text>
<text x="451.8" y="177.4" transform="rotate(30 451.8 177.4)">R0.60</text>
<text x="267.5" y="181.9" transform="rotate(-90 267.5 181.9)">3.50</text>
<text x="375.6" y="185.6" transform="rotate(19 375.6 185.6)">R0.40</text>
<text x="425.5" y="180.9" transform="rotate(-90 425.5 180.9)">2.50</text>
<text x="125.6" y="190.1" transform="rotate(-53 125.6 190.1)">0.70 X 45°</text>
<text x="218.4" y="186.2" transform="rotate(28 218.4 186.2)">R0.40</text>
<text x="294.5" y="189.6" transform="rotate(30 294.5 189.6)">0.84 X 45°</text>
<text x="454.1" y="190.6" transform="rotate(34 454.1 190.6)">0.70 X 45°</text>
<text x="513" y="189.7" transform="rotate(30 513 189.7)">R0.40</text>
<text x="102.8" y="192.4" transform="rotate(25 102.8 192.4)">R0.40</text>
<text x="187" y="192.1" transform="rotate(-90 187 192.1)">3.90</text>
<text x="342.1" y="193.1" transform="rotate(-90 342.1 193.1)">3.90</text>
<text x="489.5" y="196.2" transform="rotate(-90 489.5 196.2)">3.50</text>
<text x="80.4" y="200.4" transform="rotate(-90 80.4 200.4)">3.50</text>
<text x="551.5" y="199.1" transform="rotate(30 551.5 199.1)">1.00 X 45°</text>
<text x="269.1" y="207.8">1.54</text>
<text x="422.1" y="208.2">1.30</text>
<text x="491.3" y="211.3">1.50</text>
<text x="28.1" y="219.9" transform="rotate(-38 28.1 219.9)">1.00 X 45°</text>
<text x="77.7" y="218.1">1.50</text>
<text x="191.7" y="220.1">1.50</text>
<text x="345" y="219.3">1.50</text>
</g>
<g font-size="4.8">
<text x="160.5" y="49.8">A</text>
<text x="205.1" y="49.9">0.02</text>
<text x="217" y="49.9">A-B</text>
<text x="303.1" y="50.7">0.015</text>
<text x="317.6" y="50.7">A-B</text>
<text x="432" y="49.9">B</text>
<text x="205.1" y="56.9">0.01</text>
<text x="303.1" y="57.7">0.01</text>
<text x="259.7" y="63.2">A</text>
<text x="352.7" y="63.2">B</text>
<text x="53.3" y="76.6">10H7</text>
<text x="66.6" y="115.6">SECTION A-A</text>
<text x="259.7" y="118.7">A</text>
<text x="352.7" y="118.7">B</text>
<text x="522.6" y="119.8">SECTION B-B</text>
<text x="68.7" y="120.1">SCALE 1 : 1</text>
<text x="176.8" y="124.6">0.02</text>
<text x="188.7" y="124.6">A-B</text>
<text x="243.6" y="125.8">0.02</text>
<text x="255.5" y="125.8">A-B</text>
<text x="334.9" y="125.8">0.02</text>
<text x="346.8" y="125.8">A-B</text>
<text x="397.4" y="122">0.02</text>
<text x="409.3" y="122">A-B</text>
<text x="455.4" y="125.5">0.02</text>
<text x="467.3" y="125.5">A-B</text>
<text x="524" y="124.3">SCALE 1 : 1</text>
<text x="176.8" y="131.6">0.01</text>
<text x="397.4" y="129">0.01</text>
<text x="243.6" y="132.8">0.01</text>
<text x="334.9" y="132.8">0.01</text>
<text x="455.4" y="132.5">0.01</text>
<text x="134.4" y="190.9">SCALE 5 : 1</text>
<text x="137" y="186.4">DETAIL D</text>
<text x="276.9" y="221.4">DETAIL F</text>
<text x="273.7" y="225.9">SCALE 5 : 1</text>
<text x="428.5" y="227.3">SCALE 5 : 1</text>
<text x="431.2" y="222.7">DETAIL H</text>
<text x="194.7" y="238.7">SCALE 5 : 1</text>
<text x="197.8" y="234.2">DETAIL E</text>
<text x="351.9" y="235.8">DETAIL G</text>
<text x="349.6" y="240.3">SCALE 5 : 1</text>
<text x="61.2" y="263.4">SCALE 5 : 1</text>
<text x="63.6" y="258.8">DETAIL C</text>
<text x="516.1" y="263.2">SCALE 5 : 1</text>
<text x="519.9" y="258.7">DETAIL I</text>
<text x="221.6" y="339.6">Isometric view</text>
</g>
<text font-size="4.6" x="366.8" y="55.4">Key: 10×8×30 (DIN 6885)</text>
<g font-size="3.9">
<text x="415.1" y="380.8">Mahak mehdipour</text>
<text x="460" y="380.8">40226084</text>
<text x="416" y="389.6">Kiarash Rooygar</text>
<text x="460" y="389.6">40226406</text>
<text x="476.8" y="398.8">Steel</text>
<text x="574.9" y="398.5">A2</text>
<text x="462.6" y="402.8">AISI 1040 cold drawn</text>
</g>
<g font-size="2.1">
<text x="404.6" y="357.6">UNLESS OTHERWISE SPECIFIED:</text>
<text x="438.4" y="357.6">FINISH:</text>
<text x="485.3" y="357.5">DEBURR AND</text>
<text x="485.3" y="360">BREAK SHARP</text>
<text x="516.6" y="358.9">DO NOT SCALE DRAWING</text>
<text x="557.3" y="359.1">REVISION</text>
<text x="404.6" y="360.1">DIMENSIONS ARE IN MILLIMETERS</text>
<text x="404.6" y="362.6">SURFACE FINISH:</text>
<text x="404.6" y="365.1">TOLERANCES:</text>
<text x="485.3" y="362.5">EDGES</text>
<text x="406.2" y="367.6">LINEAR:</text>
<text x="406.2" y="370.1">ANGULAR:</text>
<text x="426.8" y="374.9">NAME</text>
<text x="463" y="374.9">Student ID</text>
<text x="504.1" y="374.9">TITLE:</text>
<text x="404.6" y="379.1">DRAWN</text>
<text x="404.9" y="383.3">CHK'D</text>
<text x="404.4" y="387.4">APPV'D</text>
<text x="405.1" y="391.8">MFG</text>
<text x="405.5" y="396">Q.A</text>
<text x="459.6" y="395.5">MATERIAL:</text>
<text x="504" y="395.5">DWG NO.</text>
<text x="459.6" y="408.5">WEIGHT:</text>
<text x="504.1" y="408.6">SCALE:1:2</text>
<text x="548.5" y="408.6">SHEET 2 OF 4</text>
</g>
</svg>
